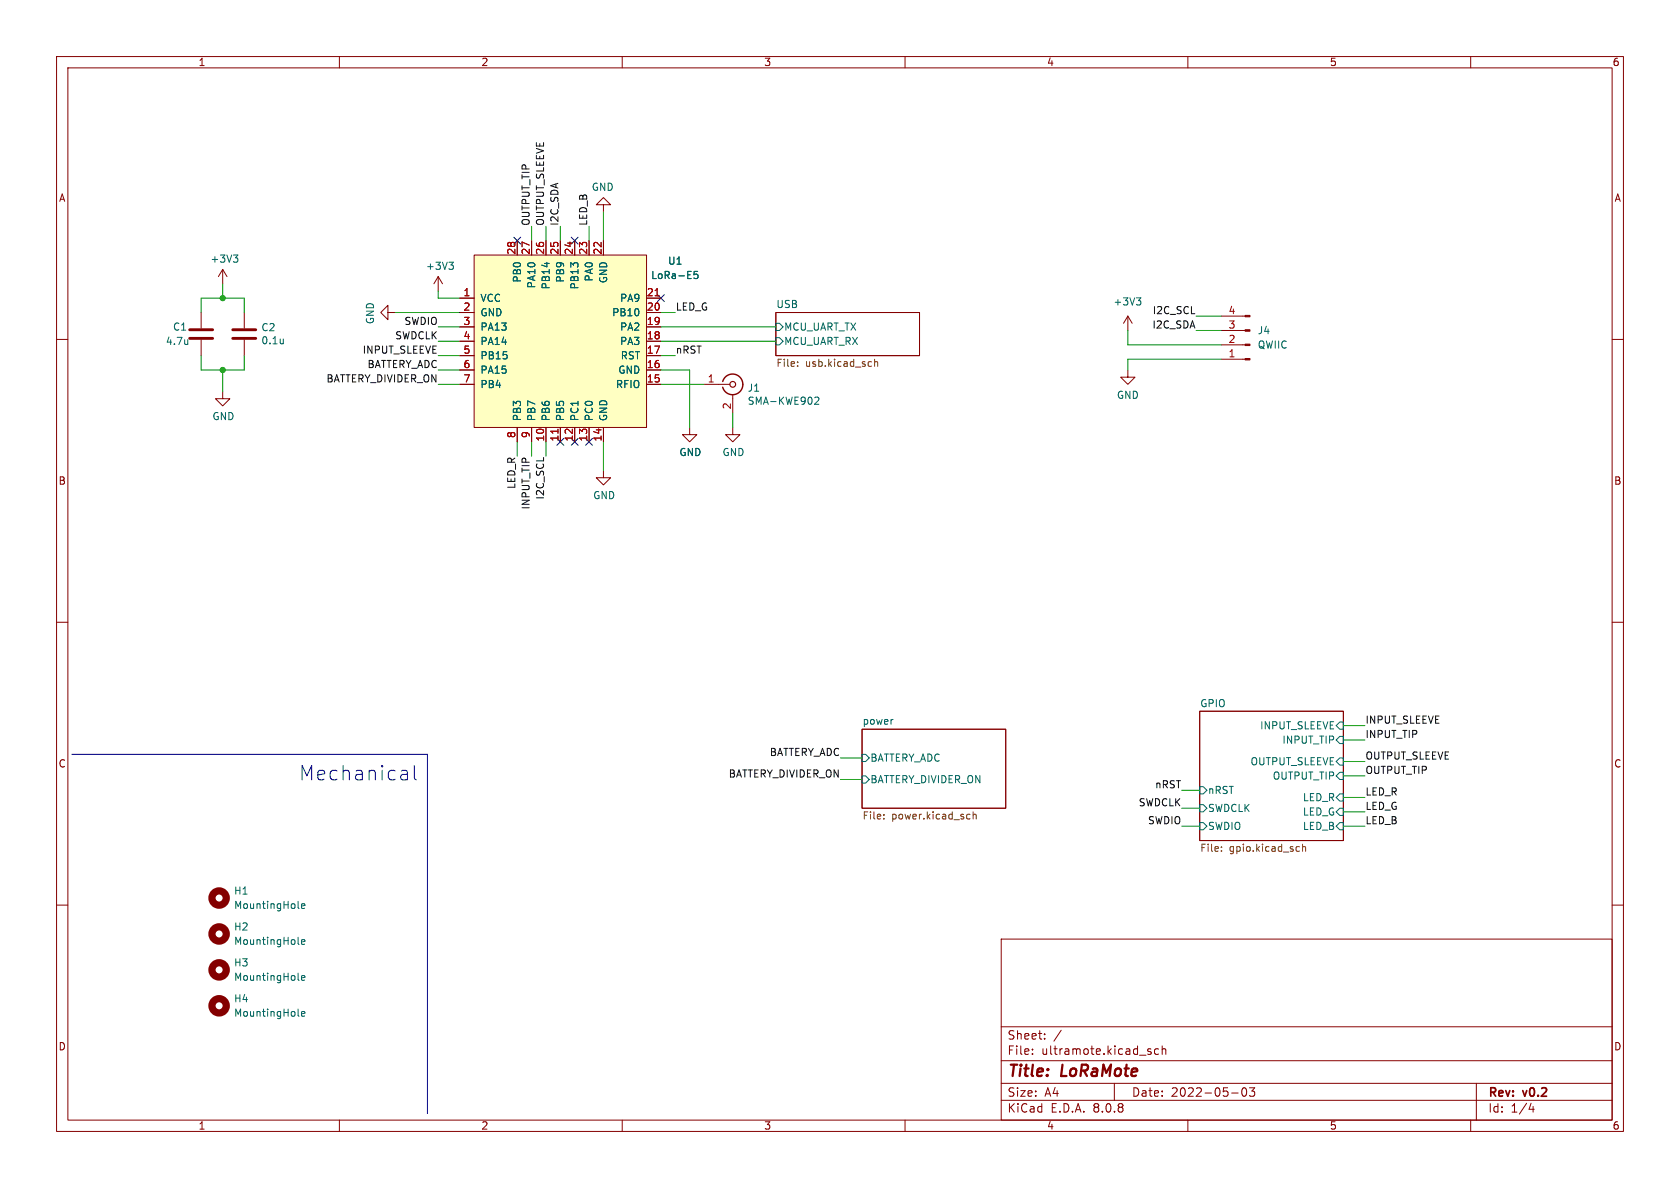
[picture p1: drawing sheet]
<svg xmlns="http://www.w3.org/2000/svg" width="297mm" height="210mm" viewBox="0 0 297 210" stroke-linecap="round" stroke-linejoin="round" font-family="sans-serif">
<g fill="none" stroke="#840000" stroke-width=".18">
<path d="M10 10h277v190h-277zM12 12h273v186h-273zM60 10v2M110 10v2M160 10v2M210 10v2M260 10v2M137.2 55.2h25.4v7.7h-25.4zM215.9 55.9h4.2M215.9 58.4h4.2M10 60h2M121.9 75.6v1.2h1.3l-1.3 1.3-1.3-1.3h1.3"/>
<path d="M129.5 75.6v1.2h1.3l-1.3 1.3-1.2-1.3h1.2M215.9 61h4.2M215.9 63.5h4.2M285 60h2M106.7 83.2v1.3h1.2l-1.2 1.2-1.3-1.2h1.3M10 110h2M285 110h2M152.4 128.9h25.4v14h-25.4zM212.1 125.7h25.4v22.9h-25.4zM10 160h2M177 166h108v32h-108zM285 160h2"/>
<path d="M60 198v2M110 198v2M160 198v2M177 194.5h108M177 191.5h108M177 187.5h108M177 181.5h108M182.5 186.3v.1M182.5 185.5v.1M184.7 183.6v.1M184.7 182.8v.1M187.6 182.1l-1.3 2"/>
<path d="M197 191.5v3M203.1 185.9l.4 .1v.2l-.2 .2h-.3M203.1 185.4l.4 .1M204.8 185.5l-.4-.1-.3 .3v.4l.1 .2h.6M205.5 185.5l.2-.1 .3 .1 .1 .9M205.5 184.9v1.5M210 198v2M217.7 193.2h1.2M219.7 192.4l.2-.1a.81 .81 0 0 1 .6 .6 .81 .81 0 0 1-.3 .8l-.2 .1a.81 .81 0 0 1-.3-1.4zM220.9 192.3h.9l-.5 .6 .4 .1v.7l-.2 .1h-.4l-.2-.1M260 198v2M261 191.5v6.5"/>
<path d="M270.7 195l-.4 1.1h.9M271 195.6v1"/>
</g>
<g fill="none" stroke="#006464" stroke-width=".18">
<path d="M137.2 57.2h.6l.6 .6-.6 .6h-.6zM137.2 59.7h.6l.6 .6-.6 .7h-.6zM152.4 133.4h.6l.7 .6-.7 .6h-.6zM152.4 137.2h.6l.7 .6-.7 .6h-.6zM157.8 127.2h.1M212.1 139.1h.6l.7 .6-.7 .6h-.6zM236.2 134.6l.7-.6h.6v1.3h-.6zM236.2 137.2l.7-.7h.6v1.3h-.6zM236.9 127.6h.6v1.3h-.6l-.7-.6zM236.9 130.2h.6v1.2h-.6l-.7-.6zM212.1 142.2h.6l.7 .7-.7 .6h-.6zM212.1 145.4h.6l.7 .7-.7 .6h-.6z"/>
<path d="M236.2 146.1l.7-.7h.6v1.3h-.6zM236.9 140.3h.6v1.3h-.6l-.7-.6zM236.9 142.9h.6v1.2h-.6l-.7-.6zM52.7 179.5l.2 .1M52.7 173.1l.2 .2M53.3 179.2l.6-.1-.1-.2-.3-.1-.2 .2 .1 .6h.4M53.3 172.9l.6-.1-.1-.3h-.3l-.2 .1 .1 .6h.4"/>
</g>
<g fill="none" stroke="#725600" stroke-width=".18">
<path d="M141 64.7v.1M141 64v.1M154.6 63.5v1.3M154.6 64l.2-.1 .3 .1 .1 .8M156.2 144.7v.1M156.2 144v.1M171.1 143.9l.4 .1M171.5 144.7l-.4 .1M172 144.1l.2-.2 .3 .1 .1 .8M172 143.5v1.3M215.9 150.4v.1M215.9 149.7v.1"/>
<path d="M229.4 149.7h.3M229.7 150.4l-.3 .1M230.3 149.8l.2-.1h.3v.8M230.3 149.2v1.3"/>
</g>
<g fill="none" stroke="#840000" stroke-width="1.3">
<circle cx="38.7" cy="177.8" r="1.27"/>
<circle cx="38.7" cy="171.4" r="1.27"/>
</g>
<g fill="#840000" stroke="#840000" stroke-width=".18">
<path d="M220.1 55.8h.9v.2h-.9z"/>
<path d="M220.1 58.3h.9v.2h-.9z"/>
<path d="M220.1 60.8h.9v.3h-.9z"/>
<path d="M220.1 63.4h.9v.2h-.9z"/>
</g>
<path d="M83.8 45.1h30.5v30.5h-30.5z" fill="#ffffc2"/>
<g fill="none" stroke="#840000" stroke-width=".18">
<path d="M106.7 36.2h1.2l-1.2-1.3-1.3 1.3h1.3v1.3M35.6 55.2v2.8M39.4 47.6l-.8 1.3M39.4 47.6v2.6M39.4 47.6l.7 1.3M43.2 55.2v2.8M68.6 55.2v-1.2l-1.3 1.2 1.3 1.3v-1.3h1.2M77.5 48.9l-.8 1.3M77.5 48.9v2.5M77.5 48.9l.7 1.3M81.3 52.7h2.5M81.3 57.8h2.5"/>
<path d="M81.3 55.2h2.5M83.8 45.1h30.5v30.5h-30.5zM91.4 42.5v2.6M94 42.5v2.6M96.5 42.5v2.6M99.1 42.5v2.6M101.6 42.5v2.6M104.1 42.5v2.6M106.7 42.5v2.6M114.3 52.7h2.5M114.3 57.8h2.5M114.3 55.2h2.5"/>
<path d="M199.4 55.9l-.8 1.3M199.4 55.9v2.5M199.4 55.9l.8 1.3M35.6 60.1v2.8M39.4 69.2v1.3h1.2l-1.2 1.3-1.3-1.3h1.3M43.2 60.1v2.8M81.3 67.9h2.5M81.3 65.4h2.5M81.3 62.9h2.5M81.3 60.3h2.5M91.4 75.6v2.5M94 75.6v2.5"/>
<path d="M96.5 75.6v2.5M99.1 75.6v2.5M101.6 75.6v2.5M104.1 75.6v2.5M106.7 75.6v2.5M114.3 67.9h2.5M114.3 65.4h2.5M114.3 62.9h2.5M114.3 60.3h2.5M124.5 67.9h4.5M129.5 69.7v3.3M199.4 65.4v1.3h1.3l-1.3 1.2-1.3-1.2h1.3"/>
</g>
<path d="M115.8 52.3h.7M98.6 75.9v.7" fill="none" stroke="#a90000" stroke-width=".18"/>
<g fill="none" stroke="#006464" stroke-width=".18">
<path d="M41.3 45.1h.7l-.4 .5M41.8 45.6l.2 .2v.3l-.2 .3M50.1 59.9v.9M79.4 46.4h.7l-.4 .4M79.9 46.8l.2 .3v.3l-.2 .2M123.3 48h-.6v.6l.2-.1h.4l.1 .2-.1 .4-.1 .1-.5-.1M200.9 52.6h.8l-.4 .5M201.4 53.1l.3 .3v.3l-.3 .2M33.2 60.1v.8M33.2 60.8h-.1M50.1 60.7h-.1M144 70.3l.5-.1 .3 .4-.8 .9h.8"/>
<path d="M52.7 160.4l.2 .2M52.7 166.8l.2 .1M53.3 160.2l.6-.1-.1-.3h-.3l-.2 .1 .1 .6h.4M53.3 166.5l.6-.1-.1-.2-.3-.1-.2 .2 .1 .6h.4"/>
</g>
<path d="M33.5 59.8h4.1M33.5 58.3h4.1M41.1 59.8h4.1M41.1 58.3h4.1" fill="none" stroke="#840000" stroke-width=".51"/>
<g fill="none" stroke="#840000" stroke-width="1.3">
<circle cx="38.7" cy="158.7" r="1.27"/>
<circle cx="38.7" cy="165.1" r="1.27"/>
</g>
<path d="M127.8 67.4a1.82 1.82 0 0 1 2.8-.9 1.82 1.82 0 0 1 0 2.9 1.82 1.82 0 0 1-2.8-.9" fill="none" stroke="#840000" stroke-width=".25"/>
<circle cx="129.5" cy="67.9" r=".51" fill="none" stroke="#840000" stroke-width=".2"/>
<path d="M12.7 133.4h62.9v63.5M71.2 136.2h.5l.3 .3v1.4M72 137.7l-.8 .2M72 136.8l-.8 .1M73.2 135.3v2.2l.4 .4" fill="none" stroke="#0000c2" stroke-width=".18"/>
<g fill="none" stroke="#009600" stroke-width=".18">
<path d="M106.7 37.5v5M35.6 55.2v-2.5h7.6v2.5M39.4 50.2v2.5M69.8 55.2h11.5M77.5 51.4v1.3h3.8M77.5 57.8h3.8M94 40v2.5M96.5 40v2.5M99.1 40v2.5M104.1 40v2.5M116.8 57.8h20.4M116.8 55.2h2.6"/>
<path d="M199.4 58.4v2.6h16.5M211.5 58.4h4.4M211.5 55.9h4.4M35.6 62.9v2.5h7.6v-2.5M39.4 65.4v3.8M77.5 62.9h3.8M77.5 65.4h3.8M77.5 60.3h3.8M77.5 67.9h3.8M91.4 78.1v2.5M94 78.1v2.5M96.5 78.1v2.5"/>
<path d="M106.7 78.1v5.1M116.8 62.9h2.6M116.8 65.4h5.1v10.2M116.8 60.3h20.4M116.8 67.9h7.7M129.5 73v2.6M215.9 63.5h-16.5v1.9M148.6 134h3.8M148.6 137.8h3.8M208.9 139.7h3.2M237.5 137.2h3.8M237.5 130.8h3.8"/>
<path d="M237.5 134.6h3.8M237.5 128.3h3.8M208.9 142.9h3.2M208.9 146.1h3.2M237.5 146.1h3.8M237.5 143.5h3.8M237.5 141h3.8"/>
</g>
<path d="M90.8 41.9l1.2 1.3M92 41.9l-1.2 1.3M101 41.9l1.2 1.3M102.2 41.9l-1.2 1.3M116.2 52.1l1.2 1.2M117.4 52.1l-1.2 1.2M98.5 77.5l1.2 1.2M99.7 77.5l-1.2 1.2M101 77.5l1.2 1.2M102.2 77.5l-1.2 1.2M103.5 77.5l1.2 1.2M104.7 77.5l-1.2 1.2" fill="none" stroke="#000084" stroke-width=".18"/>
<g fill="#009600" stroke="#009600" stroke-width=".18">
<circle cx="39.4" cy="65.4" r=".46"/>
<circle cx="39.4" cy="52.7" r=".46"/>
</g>
<text font-size="3.5" fill="#0000c2" x="52.7" y="138.2">Mechanical</text>
<g font-size="2.8" fill="#840000">
<text x="178" y="190.9">Title:</text>
<text x="187.7" y="190.9">LoRaMote</text>
</g>
<g font-size="2.1" fill="#840000">
<text x="178" y="184">Sheet:</text>
<text x="178" y="186.7">File:</text>
<text x="184.1" y="186.7">ultramote.kicad_sch</text>
<text x="178" y="196.9">KiCad</text>
<text x="178" y="194.1">Size:</text>
<text x="184.7" y="194.1">A4</text>
<text x="185.7" y="196.9">E.D.A.</text>
<text x="193.3" y="196.9">8.0.8</text>
<text x="200" y="194.1">Date:</text>
<text x="207" y="194.1">2022-05-03</text>
<text x="263" y="194.3">Rev:</text>
<text x="263" y="196.9">Id:</text>
<text x="267.1" y="196.9">1/4</text>
<text x="269.4" y="194.3">v0.2</text>
</g>
<g font-size="1.8" fill="#840000">
<text x="35" y="11.9">1</text>
<text x="85" y="11.9">2</text>
<text x="135" y="11.9">3</text>
<text x="185" y="11.9">4</text>
<text x="235" y="11.9">5</text>
<text x="285" y="11.9">6</text>
<text x="10.3" y="35.9">A</text>
<text x="285.3" y="35.9">A</text>
<text x="10.3" y="85.9">B</text>
<text x="285.3" y="85.9">B</text>
<text x="10.3" y="135.9">C</text>
<text x="285.3" y="135.9">C</text>
<text x="10.3" y="185.9">D</text>
<text x="285.3" y="185.9">D</text>
<text x="35" y="199.9">1</text>
<text x="85" y="199.9">2</text>
<text x="135" y="199.9">3</text>
<text x="185" y="199.9">4</text>
<text x="235" y="199.9">5</text>
<text x="285" y="199.9">6</text>
</g>
<g font-size="1.8" fill="#006464">
<text x="104.5" y="33.9">GND</text>
<text x="37.1" y="46.6">+3V3</text>
<text x="75.2" y="47.9">+3V3</text>
<text x="118" y="47">U1</text>
<text x="84.8" y="53.6">VCC</text>
<text x="92.3" y="50.1" transform="rotate(-90 92.3 50.1)">PB0</text>
<text x="94.8" y="51.1" transform="rotate(-90 94.8 51.1)">PA10</text>
<text x="97.4" y="51.3" transform="rotate(-90 97.4 51.3)">PB14</text>
<text x="99.9" y="50.1" transform="rotate(-90 99.9 50.1)">PB9</text>
<text x="102.5" y="51.3" transform="rotate(-90 102.5 51.3)">PB13~{}</text>
<text x="105" y="49.9" transform="rotate(-90 105 49.9)">PA0</text>
<text x="107.5" y="50.2" transform="rotate(-90 107.5 50.2)">GND</text>
<text x="109.5" y="53.6">PA9</text>
<text x="115" y="49.5">LoRa-E5</text>
<text x="30.5" y="58.6">C1</text>
<text x="46.1" y="58.8">C2</text>
<text x="66.3" y="57.4" transform="rotate(-90 66.3 57.4)">GND</text>
<text x="84.8" y="56.1">GND</text>
<text x="84.8" y="58.6">PA13</text>
<text x="108.1" y="56.1">PB10</text>
<text x="109.5" y="58.6">PA2</text>
<text x="137.2" y="54.5">USB</text>
<text x="138.5" y="58.6">MCU_UART_TX</text>
<text x="196.7" y="54.2">+3V3</text>
<text x="222.3" y="59.3">J4</text>
<text x="29.2" y="61.2">4.7u</text>
<text x="46.1" y="61.1">0.1u</text>
<text x="84.8" y="61.2">PA14</text>
<text x="84.8" y="63.7">PB15</text>
<text x="109.5" y="61.2">PA3</text>
<text x="109.6" y="63.7">RST</text>
<text x="138.5" y="61.2">MCU_UART_RX</text>
<text x="222.3" y="61.8">QWIIC</text>
<text x="84.8" y="66.3">PA15</text>
<text x="84.8" y="68.8">PB4</text>
<text x="108.8" y="68.8">RFIO</text>
<text x="109.2" y="66.3">GND</text>
<text x="132.1" y="69.4">J1</text>
<text x="132.1" y="71.8">SMA-KWE902</text>
<text x="197.4" y="70.7">GND</text>
<text x="37.5" y="74.5">GND</text>
<text x="92.3" y="74.5" transform="rotate(-90 92.3 74.5)">PB3</text>
<text x="94.8" y="74.5" transform="rotate(-90 94.8 74.5)">PB7</text>
<text x="97.4" y="74.5" transform="rotate(-90 97.4 74.5)">PB6</text>
<text x="99.9" y="74.5" transform="rotate(-90 99.9 74.5)">PB5</text>
<text x="102.5" y="74.5" transform="rotate(-90 102.5 74.5)">PC1</text>
<text x="105" y="74.5" transform="rotate(-90 105 74.5)">PC0</text>
<text x="107.5" y="74.5" transform="rotate(-90 107.5 74.5)">GND</text>
<text x="120" y="80.8">GND</text>
<text x="127.6" y="80.8">GND</text>
<text x="104.8" y="88.4">GND</text>
<text x="212.1" y="125.1">GPIO</text>
<text x="152.4" y="128.2">power</text>
<text x="222.7" y="129.1">INPUT_SLEEVE</text>
<text x="226.6" y="131.7">INPUT_TIP</text>
<text x="153.8" y="134.8">BATTERY_ADC</text>
<text x="221" y="135.5">OUTPUT_SLEEVE</text>
<text x="153.8" y="138.7">BATTERY_DIVIDER_ON</text>
<text x="213.5" y="143.7">SWDCLK</text>
<text x="213.5" y="140.6">nRST</text>
<text x="224.9" y="138">OUTPUT_TIP</text>
<text x="230.2" y="141.8">LED_R</text>
<text x="213.5" y="146.9">SWDIO</text>
<text x="230.2" y="146.9">LED_B</text>
<text x="230.2" y="144.4">LED_G</text>
<text x="41.3" y="158.3">H1</text>
<text x="41.3" y="160.9">MountingHole</text>
<text x="41.3" y="164.7">H2</text>
<text x="41.3" y="167.2">MountingHole</text>
<text x="41.3" y="171">H3</text>
<text x="41.3" y="173.6">MountingHole</text>
<text x="41.3" y="177.4">H4</text>
<text x="41.3" y="179.9">MountingHole</text>
</g>
<g font-size="1.8" fill="#0f0f0f">
<text x="93.7" y="40" transform="rotate(-90 93.7 40)">OUTPUT_TIP</text>
<text x="96.3" y="40" transform="rotate(-90 96.3 40)">OUTPUT_SLEEVE</text>
<text x="98.8" y="40" transform="rotate(-90 98.8 40)">I2C_SDA</text>
<text x="103.9" y="40" transform="rotate(-90 103.9 40)">LED_B</text>
<text x="71.4" y="57.5">SWDIO</text>
<text x="119.4" y="55">LED_G</text>
<text x="203.6" y="58.2">I2C_SDA</text>
<text x="203.7" y="55.6">I2C_SCL</text>
<text x="64" y="62.6">INPUT_SLEEVE</text>
<text x="64.9" y="65.1">BATTERY_ADC</text>
<text x="69.8" y="60.1">SWDCLK</text>
<text x="119.4" y="62.6">nRST</text>
<text x="57.6" y="67.7">BATTERY_DIVIDER_ON</text>
<text x="91.2" y="86.5" transform="rotate(-90 91.2 86.5)">LED_R</text>
<text x="96.3" y="88.4" transform="rotate(-90 96.3 88.4)">I2C_SCL</text>
<text x="93.7" y="90.2" transform="rotate(-90 93.7 90.2)">INPUT_TIP</text>
<text x="241.3" y="128">INPUT_SLEEVE</text>
<text x="241.3" y="130.5">INPUT_TIP</text>
<text x="128.7" y="137.5">BATTERY_DIVIDER_ON</text>
<text x="136" y="133.7">BATTERY_ADC</text>
<text x="241.3" y="136.9">OUTPUT_TIP</text>
<text x="241.3" y="134.4">OUTPUT_SLEEVE</text>
<text x="201.2" y="142.6">SWDCLK</text>
<text x="204.1" y="139.4">nRST</text>
<text x="241.3" y="140.7">LED_R</text>
<text x="241.3" y="143.2">LED_G</text>
<text x="202.8" y="145.8">SWDIO</text>
<text x="241.3" y="145.8">LED_B</text>
</g>
<g font-size="1.8" fill="#a90000">
<text x="91.2" y="45.1" transform="rotate(-90 91.2 45.1)">28</text>
<text x="93.7" y="45.1" transform="rotate(-90 93.7 45.1)">27</text>
<text x="96.3" y="45.1" transform="rotate(-90 96.3 45.1)">26</text>
<text x="98.8" y="45.1" transform="rotate(-90 98.8 45.1)">25</text>
<text x="101.3" y="45.1" transform="rotate(-90 101.3 45.1)">24</text>
<text x="103.9" y="45.1" transform="rotate(-90 103.9 45.1)">23</text>
<text x="106.4" y="45.1" transform="rotate(-90 106.4 45.1)">22</text>
<text x="81.8" y="52.5">1</text>
<text x="114.3" y="52.5">21</text>
<text x="81.8" y="55">2</text>
<text x="81.8" y="57.5">3</text>
<text x="114.3" y="57.5">19</text>
<text x="114.3" y="55">20</text>
<text x="217.1" y="58.2">3</text>
<text x="217.1" y="55.6">4</text>
<text x="81.8" y="60.1">4</text>
<text x="81.8" y="62.6">5</text>
<text x="81.8" y="65.2">6</text>
<text x="114.3" y="65.2">16</text>
<text x="114.3" y="62.6">17</text>
<text x="114.3" y="60.1">18</text>
<text x="217.1" y="63.2">1</text>
<text x="217.1" y="60.7">2</text>
<text x="81.8" y="67.7">7</text>
<text x="114.3" y="67.7">15</text>
<text x="125" y="67.7">1</text>
<text x="91.2" y="77.5" transform="rotate(-90 91.2 77.5)">8</text>
<text x="93.7" y="77.5" transform="rotate(-90 93.7 77.5)">9</text>
<text x="129.3" y="72.5" transform="rotate(-90 129.3 72.5)">2</text>
<text x="96.3" y="78.1" transform="rotate(-90 96.3 78.1)">10</text>
<text x="98.8" y="78.1" transform="rotate(-90 98.8 78.1)">11</text>
<text x="101.3" y="78.1" transform="rotate(-90 101.3 78.1)">12</text>
<text x="103.9" y="78.1" transform="rotate(-90 103.9 78.1)">13</text>
<text x="106.4" y="78.1" transform="rotate(-90 106.4 78.1)">14</text>
</g>
<g font-size="1.8" fill="#725600">
<text x="137.2" y="65.2">File:</text>
<text x="142.4" y="65.2">usb.kicad_sch</text>
<text x="152.4" y="145.2">File:</text>
<text x="157.6" y="145.2">power.kicad_sch</text>
<text x="212.1" y="150.9">File:</text>
<text x="217.3" y="150.9">gpio.kicad_sch</text>
</g>
</svg>
